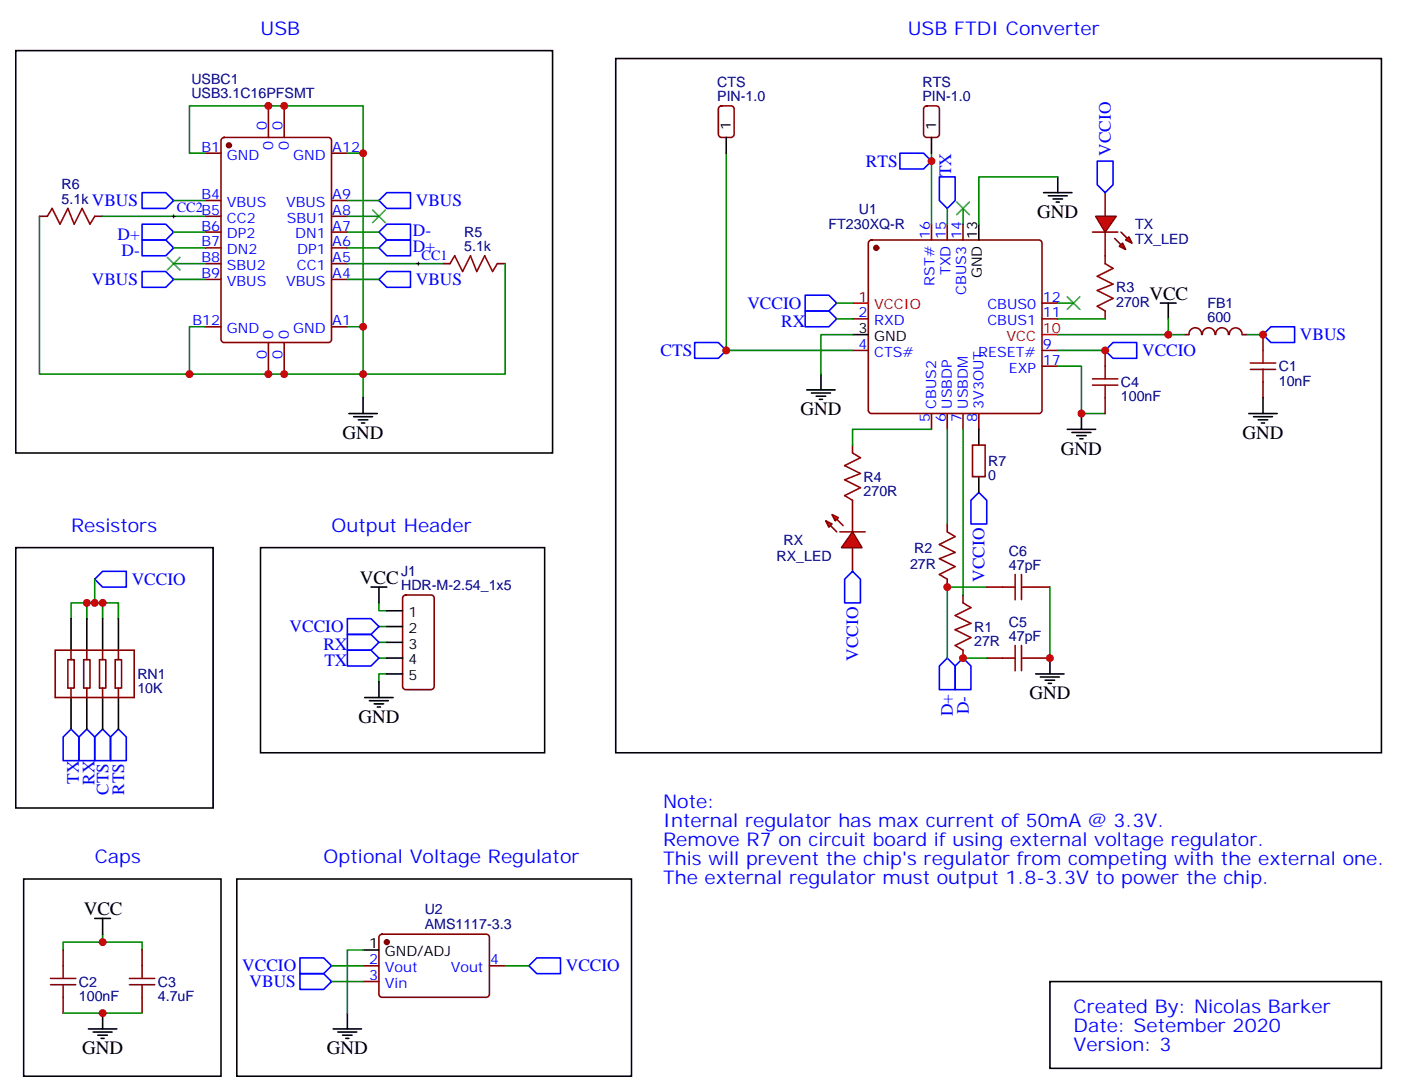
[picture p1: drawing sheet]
<svg xmlns="http://www.w3.org/2000/svg" width="313mm" height="244mm" viewBox="0 0 313 244" stroke-linecap="round" stroke-linejoin="round" font-family="sans-serif">
<path d="M84.7 134.8v1.8h1.7M84.7 140.1h1.7M84.7 143.6h1.7M84.7 147.1h1.7M86.4 150.7h-1.7v1.7M22.9 210.6h-8.8v1.8M22.9 210.6h8.8v1.8M22.9 208.9v1.7" fill="none" stroke="#008500" stroke-width=".35"/>
<g fill="none" stroke="#870000" stroke-width=".35">
<path d="M45.9 34.3h3.5M49.6 30.9l.5-.2h23.3a.71 .71 0 0 1 .7 .7v44.5a.76 .76 0 0 1-.7 .7h-23.3a.76 .76 0 0 1-.7-.7v-44.5zM60 23.7v7M63.5 23.7v7M74.1 34.3h3.5M8.8 48.4h1.8M21.2 48.4h1.7M45.9 44.8h3.5M45.9 48.4h3.5M45.9 51.9h3.5M45.9 55.4h3.5M45.9 58.9h3.5"/>
<path d="M74.1 44.8h3.5M74.1 48.4h3.5M74.1 51.9h3.5M74.1 55.4h3.5M74.1 58.9h3.5M98.8 58.9h1.7M111.1 58.9h1.8M194.3 53.9l.4-.2h37.4a.71 .71 0 0 1 .7 .7v37.4a.76 .76 0 0 1-.7 .7h-37.4a.76 .76 0 0 1-.7-.7v-37.4zM208.1 50.1v3.6M211.7 50.1v3.6M215.2 50.1v3.6M246.9 57.2v1.7"/>
<path d="M45.9 62.5h3.5M45.9 73.1h3.5M60 76.6v7M63.5 76.6v7M74.1 62.5h3.5M74.1 73.1h3.5M190.5 71.3h3.5M190.5 78.4h3.5M232.8 71.3h3.6M232.8 78.4h3.6M232.8 67.8h3.6M246.9 69.5v1.8"/>
<path d="M246.9 78.4v3.5M208.1 92.5v3.5M211.7 92.5v3.5M215.2 92.5v3.5M218.7 92.5v3.5M232.8 81.9h3.6M246.9 88.9v3.6M90.2 133.2l.5-.2h5.6a.71 .71 0 0 1 .7 .7v19.8a.76 .76 0 0 1-.7 .7h-5.6a.76 .76 0 0 1-.7-.7v-19.8zM14.1 212.4v3.5M31.7 212.4v3.5M14.1 223v3.5M31.7 223v3.5"/>
</g>
<g fill="#870000" stroke="#870000" stroke-width=".35">
<circle cx="51.2" cy="32.5" r=".53"/>
<circle cx="195.8" cy="55.4" r=".53"/>
</g>
<g fill="none" stroke="#008700" stroke-width=".35">
<path d="M45.9 34.3h-3.6v-10.6h38.8v59.9h31.8v-24.7M77.6 34.3h3.5M236.4 39.5h-17.7v10.6M8.8 48.4v35.2h33.5M22.9 48.4h23M38.8 55.4h7.1M38.8 51.9h7.1M38.8 44.8h7.1M38.8 58.9h7.1M77.6 55.4h7.1M77.6 51.9h7.1M77.6 44.8h7.1"/>
<path d="M77.6 58.9h21.2M77.6 48.4h7.1M38.8 62.5h7.1M45.9 73.1h-3.6v10.5h38.8v5.3M77.6 73.1h3.5M77.6 62.5h7.1M190.5 74.8h-7.1v8.8M236.4 78.4h10.5M261.1 71.3v3.5h-24.7M236.4 81.9h5.3v10.6h5.2M14.1 226.5h17.6"/>
</g>
<g fill="none" stroke="#00f" stroke-width=".35">
<path d="M209.9 39.5h3.5v5.3l-1.7 1.8-1.8-1.8zM31.7 50.1h5.3l1.8 1.8-1.8 1.8h-5.3zM31.7 43.1h5.3l1.8 1.7-1.8 1.8h-5.3zM31.7 53.7h5.3l1.8 1.7-1.8 1.8h-5.3zM84.7 55.4l1.7-1.7h5.3v3.5h-5.3zM84.7 44.8l1.7-1.7h5.3v3.5h-5.3zM86.4 50.1h5.3v3.6h-5.3l-1.7-1.8zM31.7 60.7h5.3l1.8 1.8-1.8 1.7h-5.3zM84.7 62.5l1.7-1.8h5.3v3.5h-5.3zM179.9 66h5.3l1.8 1.8-1.8 1.7h-5.3zM179.9 69.5h5.3l1.8 1.8-1.8 1.8h-5.3zM246.9 78.4l1.8-1.8h5.3v3.5h-5.3z"/>
<path d="M77.6 138.3h5.3l1.8 1.8-1.8 1.8h-5.3zM77.6 141.9h5.3l1.8 1.7-1.8 1.8h-5.3zM77.6 145.4h5.3l1.8 1.7-1.8 1.8h-5.3z"/>
</g>
<path d="M37.4 57.5l2.8 2.9M40.2 57.5l-2.8 2.9M83.3 47l2.8 2.8M86.1 47l-2.8 2.8M213.8 45.2l2.8 2.8M216.6 45.2l-2.8 2.8M238.5 66.4l2.8 2.8M241.3 66.4l-2.8 2.8" fill="none" stroke="#3c3" stroke-width=".35"/>
<g fill="none" stroke="#a10000" stroke-width=".35">
<path d="M10.6 48.4l1-1.8 1.8 3.5 1.8-3.5 1.4 3.5 1.7-3.5 1.8 3.5 1.1-1.7M100.5 58.9l1.1-1.7 1.8 3.5 1.7-3.5 1.4 3.5 1.8-3.5 1.8 3.5 1-1.8M246.9 58.9l1.8 1.1-3.5 1.8 3.5 1.7-3.5 1.4 3.5 1.8-3.5 1.8 1.7 1M244.1 86.1h5.7M244.1 84.7h5.7M246.9 81.9v2.8M246.9 86.1v2.8M11.3 218.8h5.6M14.1 215.9v2.9M28.9 218.8h5.7M31.7 215.9v2.9M11.3 220.2h5.6"/>
<path d="M14.1 220.2v2.8M28.9 220.2h5.7M31.7 220.2v2.8"/>
</g>
<g fill="none" stroke="#000" stroke-width=".35">
<path d="M236.4 39.5v3.6M218.7 50.1v3.6M233.2 43.1h6.3M234.2 43.8h4.3M235.3 44.5h2.1M236 45.2h.7M190.5 74.8h3.5M259.3 67.8h3.5M261.1 67.8v3.5M78 92.5h6.3M79 93.2h4.3M80.1 93.9h2.1"/>
<path d="M80.8 94.6h.7M81.1 88.9v3.6M180.3 87.2h6.3M181.3 87.9h4.3M182.4 88.6h2.1M183.1 89.3h.7M183.4 83.6v3.6M238.5 96h6.3M239.5 96.7h4.3M240.6 97.4h2.1M241.3 98.1h.7M241.7 92.5v3.5"/>
<path d="M82.9 131.3h3.5M84.7 131.3v3.5M86.4 136.6h3.6M81.5 156h6.3M82.5 156.7h4.3M83.6 157.4h2.1M84.3 158.1h.7M84.7 152.4v3.6M86.4 140.1h3.6M86.4 143.6h3.6M86.4 147.1h3.6M86.4 150.7h3.6"/>
<path d="M19.8 230h6.3M20.8 230.8h4.2M21.9 231.5h2.1M22.6 232.2h.7M22.9 226.5v3.5"/>
</g>
<path d="M190.5 67.8h3.5M232.8 74.8h3.6" fill="none" stroke="#f00" stroke-width=".35"/>
<g fill="#f00" stroke="#870000" stroke-width=".35">
<path d="M244.8 48.4h4.6l-2.5 3.5z"/>
<path d="M244.1 51.9h5.7z"/>
</g>
<g fill="#870000" stroke="#870000" stroke-width=".35">
<path d="M250.5 51.9l1.4 1.4z"/>
<path d="M249.1 53.3l1.4 1.4z"/>
</g>
<g fill="#f00" stroke="#870000" stroke-width=".35">
<path d="M252.2 53l.7 1.4-1.4-.7z"/>
<path d="M250.1 55.1l.7-.7 .7 1.4z"/>
</g>
<path d="M246.9 43.1v5.3M246.9 51.9v5.3M190.5 99.5v1.8M190.5 111.9v1.7" fill="none" stroke="#870000" stroke-width=".35"/>
<path d="M245.2 36h3.5v5.3l-1.8 1.8-1.7-1.8z" fill="none" stroke="#00f" stroke-width=".35"/>
<path d="M236.4 71.3h10.5" fill="none" stroke="#008700" stroke-width=".35"/>
<path d="M190.5 101.3l1.8 1-3.6 1.8 3.6 1.8-3.6 1.4 3.6 1.7-3.6 1.8 1.8 1.1" fill="none" stroke="#a10000" stroke-width=".35"/>
<g fill="#f00" stroke="#870000" stroke-width=".35">
<path d="M190.5 118.9l2.1 3.5h-4.6z"/>
<path d="M187.7 118.9h5.6z"/>
</g>
<g fill="#870000" stroke="#870000" stroke-width=".35">
<path d="M185.6 117.5l1.4 1.4z"/>
<path d="M187 116.1l1.4 1.4z"/>
</g>
<g fill="#f00" stroke="#870000" stroke-width=".35">
<path d="M184.5 116.5l1.4 .7-.7 .7z"/>
<path d="M185.9 115l1.4 .7-.7 .8z"/>
</g>
<g fill="none" stroke="#870000" stroke-width=".35">
<path d="M160.7 23.9l.5-.2h2.1a.71 .71 0 0 1 .7 .7v5.6a.76 .76 0 0 1-.7 .7h-2.1a.76 .76 0 0 1-.7-.7v-5.6zM206.6 23.9l.5-.2h2.1a.71 .71 0 0 1 .7 .7v5.6a.76 .76 0 0 1-.7 .7h-2.1a.76 .76 0 0 1-.7-.7v-5.6zM264.6 74.8h1M265.7 74.8a1.41 1.41 0 0 1 1.4-1.5 1.41 1.41 0 0 1 1.4 1.5M268.7 74.8a1.41 1.41 0 0 1 1.4-1.5 1.41 1.41 0 0 1 1.4 1.5M271.7 74.8a1.41 1.41 0 0 1 1.4-1.5 1.41 1.41 0 0 1 1.4 1.5M274.7 74.8a1.41 1.41 0 0 1 1.4-1.5 1.41 1.41 0 0 1 1.4 1.5M277.6 74.8h1.1M282.2 74.8v3.6M217.3 99.5h2.8v7.1h-2.8zM282.2 85.4v3.5M190.5 113.6v5.3"/>
<path d="M211.7 117.2v1.7M190.5 122.4v5.3M211.7 129.5v1.8M215.2 133v1.8M220.5 131.3h3.5M231.1 131.3h3.5M12.3 145.4h17.7v10.6h-17.7zM15.2 147.5h1.4v6.3h-1.4zM15.9 145.4v2.1M15.9 153.8v2.2M18.7 147.5h1.4v6.3h-1.4zM19.4 145.4v2.1"/>
<path d="M19.4 153.8v2.2M22.2 147.5h1.4v6.3h-1.4zM22.9 145.4v2.1M22.9 153.8v2.2M25.8 147.5h1.4v6.3h-1.4zM26.5 145.4v2.1M26.5 153.8v2.2M215.2 145.4v1.7M220.5 147.1h3.5M231.1 147.1h3.5M81.1 215.9h3.6M81.1 219.5h3.6"/>
<path d="M84.9 209.1l.5-.2h23.3a.71 .71 0 0 1 .7 .7v12.7a.76 .76 0 0 1-.7 .7h-23.3a.76 .76 0 0 1-.7-.7v-12.7zM109.4 215.9h3.5"/>
</g>
<g fill="none" stroke="#00f" stroke-width=".35">
<path d="M201.1 34.3h5.3l1.7 1.7-1.7 1.8h-5.3zM155.2 76.6h5.3l1.8 1.8-1.8 1.7h-5.3zM282.2 74.8l1.8-1.7h5.3v3.5h-5.3zM218.7 110.1l1.8 1.8v5.3h-3.5v-5.3zM21.2 129.5l1.7-1.8h5.3v3.6h-5.3zM190.5 127.7l1.8 1.8v5.3h-3.6v-5.3zM211.7 147.1l1.7 1.8v5.3h-3.5v-5.3zM215.2 147.1l1.8 1.8v5.3h-3.6v-5.3zM15.9 163l1.7 1.8v5.3h-3.5v-5.3zM19.4 163l1.8 1.8v5.3h-3.6v-5.3zM22.9 163l1.8 1.8v5.3h-3.5v-5.3zM26.5 163l1.7 1.8v5.3h-3.5v-5.3z"/>
<path d="M67 217.7h5.3l1.8 1.8-1.8 1.7h-5.3zM67 214.2h5.3l1.8 1.7-1.8 1.8h-5.3zM118.2 215.9l1.7-1.7h5.3v3.5h-5.3z"/>
</g>
<g fill="none" stroke="#008700" stroke-width=".35">
<path d="M162.3 34.3v44.1h28.2M208.1 34.3v15.8M211.7 46.6v3.5M215.2 46.6v3.5M187 67.8h3.5M187 71.3h3.5M236.4 67.8h3.5M261.1 74.8h3.5M278.7 74.8h3.5M208.1 96h-17.6v3.5M211.7 96v21.2M215.2 96v37"/>
<path d="M15.9 138.3v-3.5h10.6v3.5M19.4 134.8v3.5M21.2 129.5v5.3M22.9 134.8v3.5M220.5 131.3h-8.8v15.8M234.6 131.3v15.8M215.2 147.1h5.3M74.1 219.5h7M74.1 215.9h7M81.1 212.4h-3.5v14.1M112.9 215.9h5.3"/>
</g>
<g fill="none" stroke="#a10000" stroke-width=".35">
<path d="M282.2 78.4v2.8M279.4 82.6h5.6M279.4 81.2h5.6M282.2 82.6v2.8M211.7 118.9l1.7 1.1-3.5 1.7 3.5 1.8-3.5 1.4 3.5 1.8-3.5 1.7 1.8 1.1M215.2 134.8l1.8 1.1-3.6 1.7 3.6 1.8-3.6 1.4 3.6 1.8-3.6 1.7 1.8 1.1M224 131.3h2.8M226.8 128.4v5.7M228.2 128.4v5.7M228.2 131.3h2.9M224 147.1h2.8M226.8 144.3v5.7"/>
<path d="M228.2 144.3v5.7M228.2 147.1h2.9"/>
</g>
<g fill="none" stroke="#000" stroke-width=".35">
<path d="M3.5 11.3h120v90h-120zM137.6 13.1h171.1v155.2h-171.1zM162.3 30.7v3.6M208.1 30.7v3.6M218.7 96v3.5M279 92.5h6.4M280.1 93.2h4.2M281.2 93.9h2.1M281.9 94.6h.7M282.2 88.9v3.6M218.7 106.6v3.5M3.5 122.4h44.1v58.3h-44.1z"/>
<path d="M15.9 138.3v7.1M19.4 138.3v7.1M22.9 138.3v7.1M26.5 138.3v7.1M58.2 122.4h63.5v45.9h-63.5zM15.9 156v7M19.4 156v7M22.9 156v7M26.5 156v7M231.4 150.7h6.4M232.5 151.4h4.2M233.5 152.1h2.2"/>
<path d="M234.2 152.8h.7M234.6 147.1v3.6M5.3 196.5h44.1v44.1h-44.1zM52.9 196.5h88.2v44.1h-88.2zM21.2 205.4h3.5M22.9 205.4v3.5M81.1 212.4h3.6M234.6 219.5h74.1v19.4h-74.1zM74.4 230h6.4M75.5 230.8h4.2M76.6 231.5h2.1M77.3 232.2h.7"/>
<path d="M77.6 226.5v3.5"/>
</g>
<path d="M38.5 48.4h.7M38.8 48v.7M93.1 58.9h.7M93.5 58.6v.7" fill="none" stroke="#000" stroke-width=".22"/>
<circle cx="86.4" cy="210.6" r=".53" fill="#870000" stroke="#870000" stroke-width=".35"/>
<g fill="#c00">
<circle cx="63.5" cy="83.6" r=".88"/>
<circle cx="60" cy="83.6" r=".88"/>
<circle cx="63.5" cy="23.7" r=".88"/>
<circle cx="60" cy="23.7" r=".88"/>
<circle cx="81.1" cy="34.3" r=".88"/>
<circle cx="81.1" cy="73.1" r=".88"/>
<circle cx="81.1" cy="83.6" r=".88"/>
<circle cx="42.3" cy="83.6" r=".88"/>
<circle cx="241.7" cy="92.5" r=".88"/>
<circle cx="246.9" cy="78.4" r=".88"/>
<circle cx="215.2" cy="147.1" r=".88"/>
<circle cx="234.6" cy="147.1" r=".88"/>
<circle cx="261.1" cy="74.8" r=".88"/>
<circle cx="282.2" cy="74.8" r=".88"/>
<circle cx="22.9" cy="134.8" r=".88"/>
<circle cx="19.4" cy="134.8" r=".88"/>
<circle cx="21.2" cy="134.8" r=".88"/>
<circle cx="208.1" cy="36" r=".88"/>
<circle cx="22.9" cy="226.5" r=".88"/>
<circle cx="22.9" cy="210.6" r=".88"/>
<circle cx="211.7" cy="131.3" r=".88"/>
<circle cx="162.3" cy="78.4" r=".88"/>
</g>
<g font-size="4.2" fill="#00f">
<text x="58.2" y="7.8">USB</text>
<text x="202.8" y="7.8">USB FTDI Converter</text>
<text x="15.9" y="118.9">Resistors</text>
<text x="74.1" y="118.9">Output Header</text>
<text x="148.2" y="180.7">Note:</text>
<text x="148.2" y="184.9">Internal regulator has max current of 50mA @ 3.3V.</text>
<text x="148.2" y="189.1">Remove R7 on circuit board if using external voltage regulator.</text>
<text x="21.2" y="193">Caps</text>
<text x="72.3" y="193">Optional Voltage Regulator</text>
<text x="148.2" y="193.4">This will prevent the chip's regulator from competing with the external one.</text>
<text x="148.2" y="197.6">The external regulator must output 1.8-3.3V to power the chip.</text>
<text x="239.9" y="226.5">Created By: Nicolas Barker</text>
<text x="239.9" y="230.8">Date: Setember 2020</text>
<text x="239.9" y="235">Version: 3</text>
</g>
<g font-size="4.2">
<text x="231.8" y="48.7">GND</text>
<text x="256.8" y="67.1">VCC</text>
<text x="178.9" y="92.8">GND</text>
<text x="76.6" y="98.1">GND</text>
<text x="237.1" y="101.6">GND</text>
<text x="277.6" y="98.1">GND</text>
<text x="80.4" y="130.6">VCC</text>
<text x="80.1" y="161.6">GND</text>
<text x="230" y="156.3">GND</text>
<text x="18.7" y="204.6">VCC</text>
<text x="18.3" y="235.7">GND</text>
<text x="73" y="235.7">GND</text>
</g>
<g font-size="3.9" fill="#00f">
<text x="248.2" y="34.8" transform="rotate(-90 248.2 34.8)">VCCIO</text>
<text x="193.5" y="37.3">RTS</text>
<text x="212.5" y="39.4" transform="rotate(-90 212.5 39.4)">TX</text>
<text x="20.5" y="46.1">VBUS</text>
<text x="92.9" y="46.1">VBUS</text>
<text x="26.3" y="53.7">D+</text>
<text x="92.3" y="52.7">D-</text>
<text x="27.1" y="57.2">D-</text>
<text x="92.3" y="56.2">D+</text>
<text x="20.5" y="63.7">VBUS</text>
<text x="92.9" y="63.8">VBUS</text>
<text x="167" y="69.1">VCCIO</text>
<text x="174.6" y="73">RX</text>
<text x="290.5" y="76.1">VBUS</text>
<text x="147.6" y="79.6">CTS</text>
<text x="255.2" y="79.6">VCCIO</text>
<text x="29.4" y="130.8">VCCIO</text>
<text x="220" y="130.1" transform="rotate(-90 220 130.1)">VCCIO</text>
<text x="64.7" y="141.4">VCCIO</text>
<text x="72.3" y="145.3">RX</text>
<text x="72.5" y="148.9">TX</text>
<text x="191.8" y="147.7" transform="rotate(-90 191.8 147.7)">VCCIO</text>
<text x="212.9" y="160.1" transform="rotate(-90 212.9 160.1)">D+</text>
<text x="216.5" y="159.7" transform="rotate(-90 216.5 159.7)">D-</text>
<text x="17.6" y="175.2" transform="rotate(-90 17.6 175.2)">TX</text>
<text x="21.1" y="175.4" transform="rotate(-90 21.1 175.4)">RX</text>
<text x="24.2" y="177.7" transform="rotate(-90 24.2 177.7)">CTS</text>
<text x="27.7" y="177.7" transform="rotate(-90 27.7 177.7)">RTS</text>
<text x="54.1" y="217.2">VCCIO</text>
<text x="55.8" y="220.7">VBUS</text>
<text x="126.4" y="217.2">VCCIO</text>
</g>
<g font-size="3.2" fill="#000080">
<text x="42.8" y="21.9">USB3.1C16PFSMT</text>
<text x="42.8" y="18.7">USBC1</text>
<text x="160.3" y="22.6">PIN-1.0</text>
<text x="160.3" y="19.4">CTS</text>
<text x="206.1" y="22.6">PIN-1.0</text>
<text x="206.1" y="19.4">RTS</text>
<text x="13.8" y="45.5">5.1k</text>
<text x="13.8" y="42.3">R6</text>
<text x="191.9" y="47.7">U1</text>
<text x="103.7" y="52.9">R5</text>
<text x="185.2" y="51.3">FT230XQ-R</text>
<text x="253.6" y="51.3">TX</text>
<text x="103.7" y="56.1">5.1k</text>
<text x="253.6" y="54.5">TX_LED</text>
<text x="249.4" y="65.4">R3</text>
<text x="249.4" y="68.6">270R</text>
<text x="269.8" y="72">600</text>
<text x="269.8" y="68.8">FB1</text>
<text x="285.8" y="83">C1</text>
<text x="250.5" y="89.7">100nF</text>
<text x="250.5" y="86.6">C4</text>
<text x="285.8" y="86.2">10nF</text>
<text x="193" y="107.7">R4</text>
<text x="220.8" y="107.4">0</text>
<text x="220.8" y="104.1">R7</text>
<text x="193" y="110.9">270R</text>
<text x="173.5" y="125.4">RX_LED</text>
<text x="175.1" y="121.8">RX</text>
<text x="204.3" y="123.6">R2</text>
<text x="225.4" y="124.2">C6</text>
<text x="89.6" y="132">HDR-M-2.54_1x5</text>
<text x="89.6" y="128.8">J1</text>
<text x="203.4" y="127.1">27R</text>
<text x="225.4" y="127.4">47pF</text>
<text x="217.7" y="141.2">R1</text>
<text x="225.4" y="143.3">47pF</text>
<text x="225.4" y="140.1">C5</text>
<text x="217.7" y="144.4">27R</text>
<text x="30.7" y="155">10K</text>
<text x="30.7" y="151.8">RN1</text>
<text x="94.9" y="207.6">AMS1117-3.3</text>
<text x="94.9" y="204.4">U2</text>
<text x="17.6" y="220.6">C2</text>
<text x="35.3" y="220.6">C3</text>
<text x="17.6" y="223.8">100nF</text>
<text x="35.3" y="223.8">4.7uF</text>
</g>
<g font-size="3.2" fill="#00f">
<text x="59.6" y="29" transform="rotate(-90 59.6 29)">0</text>
<text x="63.1" y="29" transform="rotate(-90 63.1 29)">0</text>
<text x="45" y="33.9">B1</text>
<text x="50.7" y="35.7">GND</text>
<text x="61" y="33.4" transform="rotate(-90 61 33.4)">0</text>
<text x="64.6" y="33.4" transform="rotate(-90 64.6 33.4)">0</text>
<text x="65.5" y="35.7">GND</text>
<text x="74.3" y="33.9">A12</text>
<text x="39.5" y="47.5">CC2B5</text>
<text x="45" y="44.5">B4</text>
<text x="50.7" y="46.2">VBUS</text>
<text x="63.9" y="46.2">VBUS</text>
<text x="74.3" y="44.5">A9</text>
<text x="45" y="51.5">B6</text>
<text x="50.7" y="49.8">CC2</text>
<text x="50.7" y="53.3">DP2</text>
<text x="64.1" y="49.8">SBU1</text>
<text x="65.9" y="53.3">DN1</text>
<text x="74.3" y="51.5">A7</text>
<text x="74.3" y="48">A8</text>
<text x="207.8" y="53.5" transform="rotate(-90 207.8 53.5)">16</text>
<text x="211.3" y="53.5" transform="rotate(-90 211.3 53.5)">15</text>
<text x="214.8" y="53.5" transform="rotate(-90 214.8 53.5)">14</text>
<text x="45" y="55.1">B7</text>
<text x="45" y="58.6">B8</text>
<text x="50.7" y="56.8">DN2</text>
<text x="66.4" y="56.8">DP1</text>
<text x="74.3" y="58.6">A5</text>
<text x="74.3" y="55.1">A6</text>
<text x="94.2" y="58.1">CC1</text>
<text x="45" y="62.1">B9</text>
<text x="50.7" y="60.4">SBU2</text>
<text x="50.7" y="63.9">VBUS</text>
<text x="63.9" y="63.9">VBUS</text>
<text x="66.3" y="60.4">CC1</text>
<text x="74.3" y="62.1">A4</text>
<text x="208.8" y="63.9" transform="rotate(-90 208.8 63.9)">RST#</text>
<text x="212.4" y="61.5" transform="rotate(-90 212.4 61.5)">TXD</text>
<text x="215.9" y="65.9" transform="rotate(-90 215.9 65.9)">CBUS3</text>
<text x="191.8" y="70.9">2</text>
<text x="220.6" y="69.2">CBUS0</text>
<text x="233" y="70.9">11</text>
<text x="233" y="67.4">12</text>
<text x="43" y="72.7">B12</text>
<text x="50.7" y="74.5">GND</text>
<text x="61" y="75.9" transform="rotate(-90 61 75.9)">0</text>
<text x="64.6" y="75.9" transform="rotate(-90 64.6 75.9)">0</text>
<text x="65.5" y="74.5">GND</text>
<text x="74.3" y="72.7">A1</text>
<text x="191.8" y="78">4</text>
<text x="195.3" y="72.7">RXD</text>
<text x="220.6" y="72.7">CBUS1</text>
<text x="233" y="78">9</text>
<text x="59.6" y="80.4" transform="rotate(-90 59.6 80.4)">0</text>
<text x="63.1" y="80.4" transform="rotate(-90 63.1 80.4)">0</text>
<text x="195.3" y="79.8">CTS#</text>
<text x="218.6" y="79.8">RESET#</text>
<text x="225.4" y="83.3">EXP</text>
<text x="233" y="81.5">17</text>
<text x="207.8" y="94.3" transform="rotate(-90 207.8 94.3)">5</text>
<text x="209.2" y="91.4" transform="rotate(-90 209.2 91.4)">CBUS2</text>
<text x="211.3" y="94.3" transform="rotate(-90 211.3 94.3)">6</text>
<text x="212.7" y="91.4" transform="rotate(-90 212.7 91.4)">USBDP</text>
<text x="214.8" y="94.3" transform="rotate(-90 214.8 94.3)">7</text>
<text x="216.3" y="91.4" transform="rotate(-90 216.3 91.4)">USBDM</text>
<text x="218.4" y="94.3" transform="rotate(-90 218.4 94.3)">8</text>
<text x="219.8" y="91.4" transform="rotate(-90 219.8 91.4)">3V3OUT</text>
<text x="82.5" y="215.6">2</text>
<text x="109.5" y="215.6">4</text>
<text x="82.5" y="219.1">3</text>
<text x="86" y="217.3">Vout</text>
<text x="86" y="220.9">Vin</text>
<text x="100.7" y="217.3">Vout</text>
</g>
<g font-size="3.2">
<text x="163.3" y="29" transform="rotate(-90 163.3 29)">1</text>
<text x="209.2" y="29" transform="rotate(-90 209.2 29)">1</text>
<text x="218.4" y="53.5" transform="rotate(-90 218.4 53.5)">13</text>
<text x="219.4" y="62.2" transform="rotate(-90 219.4 62.2)">GND</text>
<text x="191.8" y="74.5">3</text>
<text x="195.3" y="76.2">GND</text>
<text x="91.3" y="138">1</text>
<text x="91.3" y="141.5">2</text>
<text x="91.3" y="145">3</text>
<text x="91.3" y="148.6">4</text>
<text x="91.3" y="152.1">5</text>
<text x="82.5" y="212.1">1</text>
<text x="86" y="213.8">GND/ADJ</text>
</g>
<g font-size="3.2" fill="#f00">
<text x="191.8" y="67.4">1</text>
<text x="195.3" y="69.2">VCCIO</text>
<text x="224.9" y="76.2">VCC</text>
<text x="233" y="74.5">10</text>
</g>
</svg>
